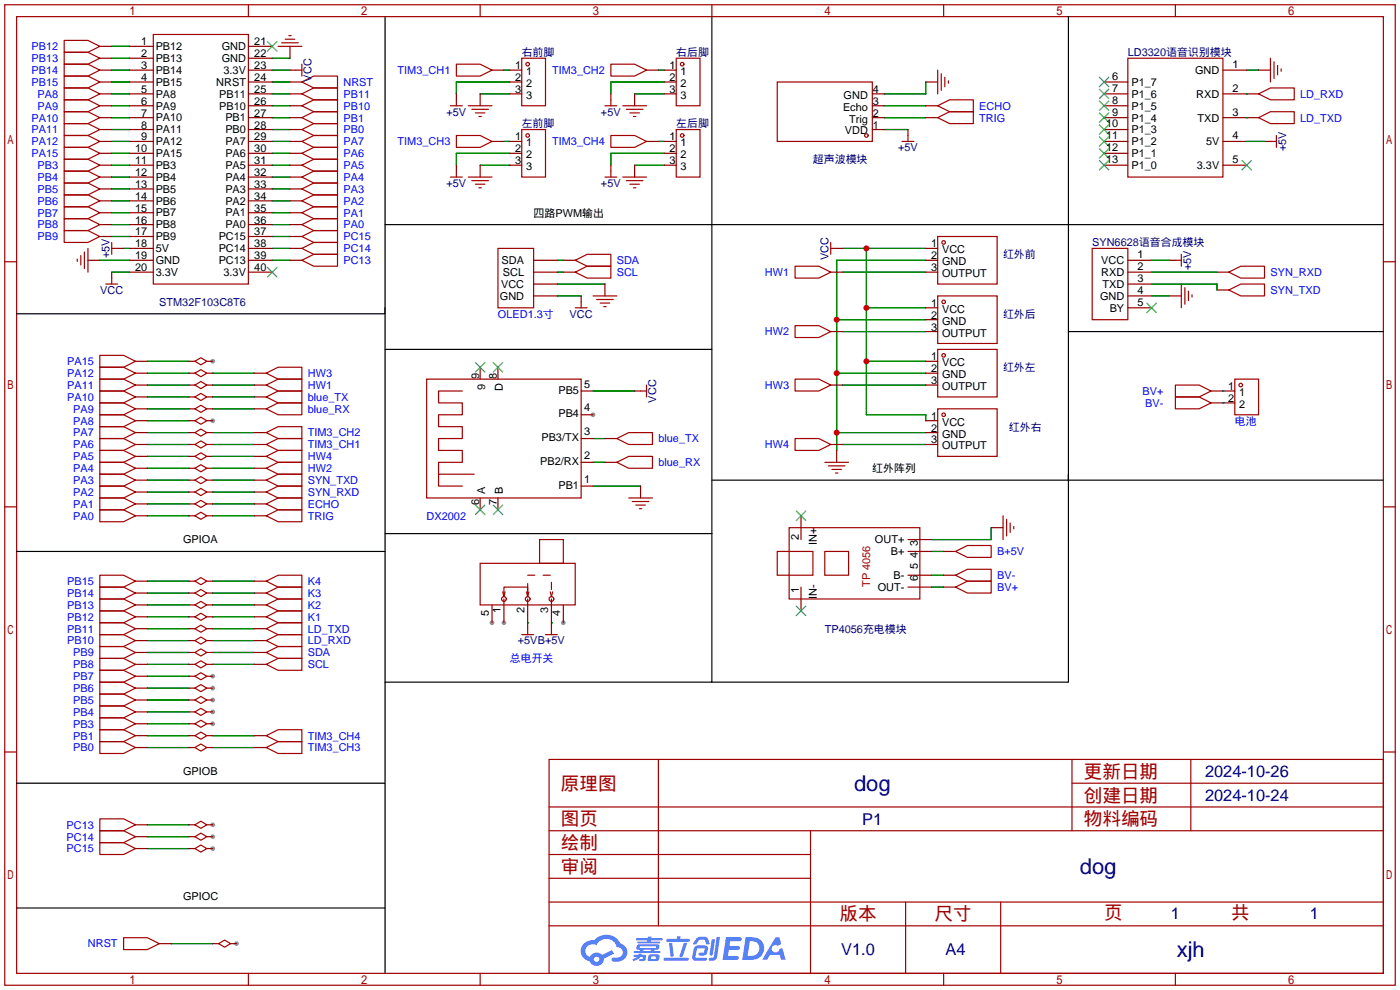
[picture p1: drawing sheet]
<svg xmlns="http://www.w3.org/2000/svg" width="299mm" height="212mm" viewBox="0 0 299 212" stroke-linecap="round" stroke-linejoin="round" font-family="sans-serif">
<g fill="#999">
<circle cx="45.5" cy="89.9" r=".51"/>
<circle cx="45.5" cy="77.2" r=".51"/>
<circle cx="45.5" cy="144.5" r=".51"/>
<circle cx="45.5" cy="147.1" r=".51"/>
<circle cx="45.5" cy="149.6" r=".51"/>
<circle cx="45.5" cy="152.1" r=".51"/>
<circle cx="45.5" cy="154.7" r=".51"/>
<circle cx="45.5" cy="176.3" r=".51"/>
<circle cx="45.5" cy="178.8" r=".51"/>
<circle cx="45.5" cy="181.4" r=".51"/>
<circle cx="50.5" cy="201.7" r=".51"/>
<circle cx="105.2" cy="133.1" r=".51"/>
<circle cx="120.4" cy="133.1" r=".51"/>
<circle cx="107.7" cy="133.1" r=".51"/>
<circle cx="126.7" cy="88.6" r=".51"/>
</g>
<g fill="none" stroke="#a10000" stroke-width=".25">
<path d="M1 1h297.2v209.6h-297.2zM3.6 3.6h292.1v204.4h-292.1zM53.1 1v2.6M102.6 1v2.6M152.1 1v2.6M201.7 1v2.6M251.2 1v2.6M1 55.9h2.6M295.7 55.9h2.5M1 108.3h2.6M295.7 108.3h2.5M1 160.7h2.6"/>
<path d="M117.3 162.3h178.4v45.7h-178.4zM117.3 177.5h178.4M117.3 172.5h178.4M140.7 162.3v35.6M173.2 177.5v30.5M229.1 162.3v15.2M229.1 167.4h66.6M254.5 162.3v15.2M295.7 160.7h2.5M117.3 182.6h55.9M117.3 197.9h178.4M117.3 192.8h178.4"/>
<path d="M117.3 187.7h55.9M193.5 192.8v15.2M213.9 192.8v15.2M53.1 208v2.6M102.6 208v2.6M152.1 208v2.6M201.7 208v2.6M251.2 208v2.6"/>
</g>
<g fill="#5487ff">
<path d="M155.2 200.3h2.6a.48 .48 0 0 1 .7 .4 .48 .48 0 0 1-.6 .4h-1.8l-.2 1.1h1.9a.43 .43 0 0 1 .4 .4 .43 .43 0 0 1-.5 .4h-1.9l-.2 1.3h1.7a.45 .45 0 0 1 .5 .2 .45 .45 0 0 1-.1 .6h-3.3z"/>
<path d="M165.7 200.3h.9l.4 1.5-.8 .3a.84 .84 0 0 0-1.2 .3 .84 .84 0 0 0 .4 1.1 .84 .84 0 0 0 1.1-.4l.1-.2 .6-.3 .7 2.5h-1l-.2-1h-2.1l-.6 1h-1.1z"/>
<path d="M152.1 200.8h.7l-.5 3.1a.36 .36 0 0 1-.3 .3 .36 .36 0 0 1-.4-.3z"/>
<path d="M153.2 200.2h.7l-.6 4.3a1.13 1.13 0 0 1-1.8 .6l.2-.4h.7l.2-.2z"/>
<path d="M148.9 200.6l.6-.4h1a.77 .77 0 0 1 .9 .5l.3 1-.2 .2h-.5l-.3-.9-.2-.2-1 .1-.7 1-.6-.1-.1-.2z"/>
<path d="M148.4 202.4l.6-.3h1.7a.81 .81 0 0 1 .7 .5 .81 .81 0 0 1-.2 .8 .81 .81 0 0 1-.9 .8h-.7a.32 .32 0 0 1-.3-.3 .32 .32 0 0 1 .4-.3h.7l.2-.9-1.6 .1-.4 1.8 2.2 .1a.32 .32 0 0 1 .3 .4 .32 .32 0 0 1-.4 .2h-2.2l-.5-.3-.1-.5z"/>
<path d="M141.9 204.7h5a.33 .33 0 0 1 .3 .3 .33 .33 0 0 1-.3 .3h-4.9l-.2-.1z"/>
<path d="M146.1 201.5h.8l-.7 2a.98 .98 0 0 1-.7 1.1l-.3-.3z"/>
<path d="M143 201.6h.7l.3 2.5a.34 .34 0 0 1-.3 .4 .34 .34 0 0 1-.4-.3z"/>
<path d="M142.5 200.7h2.1l.3-.6h.6l-.1 .6h1.7a.32 .32 0 0 1 .4 .3 .32 .32 0 0 1-.4 .3h-4.5l-.2-.2z"/>
<path d="M135.5 204.1h.9l.1-.3h.6v.3h.8a.82 .82 0 0 1-.5 1.3h-.8v-.4l.7-.1 .1-.3a.68 .68 0 0 0-1 .4l-1.1 .4-.1-.4 .9-.5h-.7z"/>
<path d="M136 200.5h2.4l.1-.3h.7v.3h2.2l.2 .3-.2 .2h-2.3v.2h1.8l.2 .3-.2 .1h-4.5l-.1-.4h2l.1-.2h-2.3l-.1-.2z"/>
<path d="M159.4 200.3l-.8 4.9h1.7a2.5 2.5 0 0 0 3-2.5 2.5 2.5 0 0 0-3.1-2.4zM160.3 201.1a1.61 1.61 0 0 1 2 1.5 1.61 1.61 0 0 1-1.8 1.7h-.7z"/>
<path d="M136.2 202a.55 .55 0 0 0-.2 .8 .55 .55 0 0 0 .7 .2l.1 .3h-1.3v.3l5.4 .1 .3-.2-.2-.2h-1.2l.2-.3a.7 .7 0 0 0 .8-.3 .7 .7 0 0 0 0-.8l-4.2-.1zM136.8 202.3l3.3-.1 .1 .1-.2 .3h-3.2zM137.5 203h1.7l-.2 .3h-1.4z"/>
<path d="M138.6 204.2a1.05 1.05 0 0 0 0 1.2 2.91 2.91 0 0 0 2.2-.2 .98 .98 0 0 0 0-1.2h-1.6zM139.2 204.5l.9-.1 .1 .4-.2 .2-.8-.1z"/>
<path d="M124.9 201.6a2.23 2.23 0 0 0-.7 2.3 2.23 2.23 0 0 0 1.8 1.6 1.58 1.58 0 0 0 1.8 .9 1.58 1.58 0 0 0 1.3-1.5l2.2-1.1-.5-.7-2.1 1a1.65 1.65 0 0 0-2.7 .4 1.45 1.45 0 0 1-.8-1.9 1.45 1.45 0 0 1 2-.7l.3 .1a2.3 2.3 0 0 1 2.3-1.3 2.3 2.3 0 0 1 2 1.7 1.12 1.12 0 0 1 1.3 1 1.12 1.12 0 0 1-1.1 1.2h-.7a.45 .45 0 0 0-.6 .4 .45 .45 0 0 0 .5 .5 2.21 2.21 0 0 0 2.2-.5 2.21 2.21 0 0 0 .5-2.3 2.13 2.13 0 0 0-1.3-1.1 3.3 3.3 0 0 0-5.6-.7l-1.1 .1zM127 205a.57 .57 0 0 1 1.1 0 .57 .57 0 0 1-1.1 0z"/>
</g>
<g fill="none" stroke="#008700" stroke-width=".25">
<path d="M23.9 9.9h3.8M23.9 12.4h3.8M23.9 15h3.8M23.9 17.5h3.8M58.2 12.4h3.8M58.2 15h3.8M58.2 17.5h3.8M107.7 15h1.3M109 17.5h-11.5v2.6M140.7 15h1.3M142 17.5h-11.4v2.6M197.9 17.5v2.6h-8.9"/>
<path d="M266.4 15h2.6M23.9 20.1h3.8M23.9 22.6h3.8M23.9 25.1h3.8M23.9 27.7h3.8M23.9 30.2h3.8M23.9 32.8h3.8M23.9 35.3h3.8M23.9 37.8h3.8M58.2 20.1h3.8M58.2 22.6h3.8M58.2 25.1h3.8"/>
<path d="M58.2 27.7h3.8M58.2 30.2h3.8M58.2 32.8h3.8M58.2 35.3h3.8M58.2 37.8h3.8M102.6 20.1h6.4M102.6 35.3h6.4M107.7 30.2h1.3M109 32.8h-11.5v2.5M135.6 20.1h6.4M135.6 35.3h6.4M140.7 30.2h1.3"/>
<path d="M142 32.8h-11.4v2.5M189 22.6h8.9M189 25.1h8.9M189 27.7h5.1M266.4 25.1h.1M266.4 20.1h.1M266.4 30.2h3.9M21.3 55.6h6.4M23.9 48h3.8M23.9 45.5h3.8M23.9 42.9h3.8M23.9 40.4h3.8"/>
<path d="M23.9 50.5h3.8M23.9 58.2h3.8M26.4 53.1h1.3M58.2 48h3.8M58.2 45.5h3.8M58.2 42.9h3.8M58.2 40.4h3.8M58.2 50.5h3.8M58.2 55.6h3.8M58.2 53.1h3.8M119.1 55.6h1.3M119.1 58.2h1.3"/>
<path d="M180.1 58.2h17.8M180.1 53.1h17.8M185.2 53.1v35.5h12.7v1.3M197.9 55.6h-19.1v40.7M246.1 55.6h3.8M246.1 58.2h14M31.5 79.8h8.9M31.5 77.2h8.9M45.5 79.8h8.9M119.1 63.2h5.1M119.1 60.7h10.2M178.8 79.8h19.1"/>
<path d="M178.8 68.3h19.1M180.1 70.9h17.8M185.2 77.2h12.7M185.2 65.8h12.7M246.1 63.2h3.8M246.1 60.7h14v1.3M31.5 97.5h8.9M31.5 95h8.9M31.5 92.5h8.9M31.5 89.9h8.9M31.5 87.4h8.9M31.5 84.8h8.9"/>
<path d="M31.5 82.3h8.9M45.5 97.5h8.9M45.5 95h8.9M45.5 92.5h8.9M45.5 87.4h8.9M45.5 84.8h8.9M45.5 82.3h8.9M126.7 98.8h2.6M126.7 93.7h2.6M126.7 83.6h8.9M178.8 92.5h19.1M180.1 95h17.8"/>
<path d="M180.1 82.3h17.8M261.4 83.6h.1M261.4 86.1h.1M31.5 110.2h8.9M31.5 107.7h8.9M31.5 105.2h8.9M31.5 102.6h8.9M31.5 100.1h8.9M45.5 110.2h8.9M45.5 107.7h8.9M45.5 105.2h8.9M45.5 102.6h8.9"/>
<path d="M45.5 100.1h8.9M126.7 103.9h10.2M199.1 117.9h2.6M211.8 112.8v2.5h-12.7M31.5 124.2h8.9M31.5 126.7h8.9M31.5 129.3h8.9M31.5 131.8h8.9M31.5 134.4h8.9M31.5 136.9h8.9M31.5 139.4h8.9M45.5 124.2h8.9"/>
<path d="M45.5 126.7h8.9M45.5 129.3h8.9M45.5 131.8h8.9M45.5 134.4h8.9M45.5 136.9h8.9M45.5 139.4h8.9M112.8 133.1h.1M117.9 133.1h.1M199.1 122.9h2.6M199.1 125.5h2.6M31.5 142h8.9M31.5 144.5h8.9"/>
<path d="M31.5 147.1h8.9M31.5 149.6h8.9M31.5 152.1h8.9M31.5 154.7h8.9M31.5 157.2h8.9M31.5 159.8h8.9M45.5 142h8.9M45.5 157.2h8.9M45.5 159.8h8.9M31.5 176.3h8.9M31.5 178.8h8.9M31.5 181.4h8.9"/>
<path d="M36.6 201.7h8.9"/>
</g>
<g fill="none" stroke="#000" stroke-width=".25">
<path d="M82.3 3.6v63.5h-78.7M152.1 3.6v44.4h-69.8M228.3 3.6v44.4h-76.2v26.7h-69.8M295.7 48h-67.4v54.6h-76.2M82.3 65.8v142.2M152.1 74.7v39.3h-69.8M228.3 70.9h67.4M3.6 117.9h78.7M152.1 114v31.8h-69.8M228.3 101.3v44.5h-76.2M228.3 102.6h67.4M3.6 167.4h78.7"/>
<path d="M3.6 194.1h78.7"/>
</g>
<g fill="none" stroke="#a10000" stroke-width=".25">
<path d="M13.7 8.6h5.1l2.5 1.3-2.5 1.3h-5.1zM13.7 11.2h5.1l2.5 1.2-2.5 1.3h-5.1zM13.7 13.7h5.1l2.5 1.3-2.5 1.3h-5.1zM13.7 16.3h5.1l2.5 1.2-2.5 1.3h-5.1zM13.7 18.8h5.1l2.5 1.3-2.5 1.2h-5.1zM32.8 7.4h20.3v53.3h-20.3zM59.4 9.9h5.1M60.2 9.1h3.6M61 8.4h2M61.7 7.6h.5M63.2 15h1.3M64.5 17.5l2.6-1.2h5v2.5h-5z"/>
<path d="M64.5 13.7v2.6M97.5 13.7h5.1l2.6 1.3-2.6 1.3h-5.1zM111.5 12.4h5.1v10.2h-5.1zM130.6 13.7h5l2.6 1.3-2.6 1.3h-5zM144.5 12.4h5.1v10.2h-5.1zM166.1 17.5h20.3v12.7h-20.3zM200.4 15v5.1M201.2 15.7v3.6M201.9 16.5v2M202.7 17.3v.5M241 12.4h20.4v25.4h-20.4zM271.5 12.4v5.1"/>
<path d="M272.3 13.2v3.6M273 14v2M273.8 14.7v.5M13.7 21.3h5.1l2.5 1.3-2.5 1.3h-5.1zM13.7 23.9h5.1l2.5 1.2-2.5 1.3h-5.1zM13.7 26.4h5.1l2.5 1.3-2.5 1.3h-5.1zM13.7 29h5.1l2.5 1.2-2.5 1.3h-5.1zM13.7 31.5h5.1l2.5 1.3-2.5 1.2h-5.1zM13.7 34h5.1l2.5 1.3-2.5 1.3h-5.1zM13.7 36.6h5.1l2.5 1.2-2.5 1.3h-5.1zM13.7 39.1h5.1l2.5 1.3-2.5 1.3h-5.1zM64.5 37.8l2.6-1.2h5v2.5h-5z"/>
<path d="M64.5 35.3l2.6-1.3h5v2.6h-5zM64.5 32.8l2.6-1.3h5v2.5h-5zM64.5 30.2l2.6-1.2h5v2.5h-5zM64.5 27.7l2.6-1.3h5v2.6h-5zM64.5 25.1l2.6-1.2h5v2.5h-5zM64.5 22.6l2.6-1.3h5v2.6h-5zM64.5 20.1l2.6-1.3h5v2.5h-5zM96.3 37.8h2.5M96.3 22.6h2.5M97.5 29h5.1l2.6 1.2-2.6 1.3h-5.1zM97.5 21.3v1.3M97.5 36.6v1.2"/>
<path d="M100.1 37.8h5.1M100.1 22.6h5.1M100.8 23.4h3.6M100.8 38.6h3.6M101.6 24.1h2M101.6 39.4h2M102.4 24.9h.5M111.5 27.7h5.1v10.1h-5.1zM129.3 37.8h2.5M129.3 22.6h2.5M130.6 29h5l2.6 1.2-2.6 1.3h-5zM130.6 21.3v1.3"/>
<path d="M130.6 36.6v1.2M133.1 37.8h5.1M133.1 22.6h5.1M133.9 23.4h3.5M133.9 38.6h3.5M134.6 24.1h2.1M134.6 39.4h2.1M135.4 24.9h.5M144.5 27.7h5.1v10.1h-5.1zM192.8 30.2h2.5M194.1 29v1.2M200.4 25.1l2.5-1.2h5.1v2.5h-5.1z"/>
<path d="M200.4 22.6l2.5-1.3h5.1v2.6h-5.1zM269 20.1l2.5-1.3h5.1v2.5h-5.1zM269 25.1l2.5-1.2h5.1v2.5h-5.1zM271.5 30.2h1.3M272.8 29v2.5M13.7 41.7h5.1l2.5 1.2-2.5 1.3h-5.1zM13.7 44.2h5.1l2.5 1.3-2.5 1.2h-5.1zM13.7 46.7h5.1l2.5 1.3-2.5 1.3h-5.1zM13.7 49.3h5.1l2.5 1.2-2.5 1.3h-5.1zM16.5 55.4v.5M17.3 54.6v2M18 53.8v3.6"/>
<path d="M18.8 53.1v5.1M23.9 51.8v2.6M23.9 59.4v1.3M23.9 53.1h1.2M64.5 48l2.6-1.3h5v2.6h-5zM64.5 45.5l2.6-1.3h5v2.5h-5zM64.5 42.9l2.6-1.2h5v2.5h-5zM64.5 40.4l2.6-1.3h5v2.6h-5zM64.5 50.5l2.6-1.2h5v2.5h-5zM64.5 53.1l2.6-1.3h5v2.6h-5zM64.5 55.6l2.6-1.2h5v2.5h-5zM102.4 40.1h.5"/>
<path d="M106.4 53.1h7.6v12.7h-7.6zM122.9 55.6l2.6-1.2h5.1v2.5h-5.1zM122.9 58.2l2.6-1.3h5.1v2.5h-5.1zM135.4 40.1h.5M169.9 56.9h5.1l2.5 1.3-2.5 1.2h-5.1zM177.5 53.1h1.3M177.5 51.8v2.6M200.4 50.5h12.7v10.2h-12.7zM233.4 53.1h7.6v15.2h-7.6zM251.2 55.6h1.3M252.5 54.4v2.5M262.6 58.2l2.6-1.3h5.1v2.5h-5.1z"/>
<path d="M21.3 78.5h5.1l2.6 1.3-2.6 1.2h-5.1zM21.3 75.9h5.1l2.6 1.3-2.6 1.3h-5.1zM22.6 60.7h2.5M41.7 79.8l1.2-.8 1.3 .8-1.3 .7zM41.7 77.2l1.2-.7 1.3 .7-1.3 .8zM56.9 79.8l2.5-1.3h5.1v2.5h-5.1zM122.9 65.8h2.6M124.2 64.5v1.3M126.7 63.2h5.1M127.5 64h3.6M128.3 64.8h2M129 65.5h.5"/>
<path d="M169.9 69.6h5.1l2.5 1.3-2.5 1.2h-5.1zM200.4 63.2h12.7v10.2h-12.7zM200.4 74.7h12.7v10.1h-12.7zM252.5 60.7v5.1M253.2 61.5v3.5M254 62.2v2.1M254.8 63v.5M262.6 62l2.6-1.3h5.1v2.5h-5.1zM21.3 88.6h5.1l2.6 1.3-2.6 1.3h-5.1zM21.3 86.1h5.1l2.6 1.3-2.6 1.2h-5.1zM21.3 83.6h5.1l2.6 1.2-2.6 1.3h-5.1zM21.3 81h5.1l2.6 1.3-2.6 1.3h-5.1z"/>
<path d="M21.3 98.8h5.1l2.6 1.3-2.6 1.2h-5.1zM21.3 96.3h5.1l2.6 1.2-2.6 1.3h-5.1zM21.3 93.7h5.1l2.6 1.3-2.6 1.3h-5.1zM21.3 91.2h5.1l2.6 1.3-2.6 1.2h-5.1zM41.7 97.5l1.2-.7 1.3 .7-1.3 .8zM41.7 89.9l1.2-.7 1.3 .7-1.3 .8zM41.7 87.4l1.2-.8 1.3 .8-1.3 .7zM41.7 84.8l1.2-.7 1.3 .7-1.3 .8zM41.7 82.3l1.2-.8 1.3 .8-1.3 .8zM41.7 92.5l1.2-.8 1.3 .8-1.3 .7zM41.7 95l1.2-.8 1.3 .8-1.3 .8zM56.9 87.4l2.5-1.3h5.1v2.5h-5.1z"/>
<path d="M56.9 84.8l2.5-1.2h5.1v2.5h-5.1zM56.9 82.3l2.5-1.3h5.1v2.6h-5.1zM56.9 97.5l2.5-1.2h5.1v2.5h-5.1zM56.9 95l2.5-1.3h5.1v2.6h-5.1zM56.9 92.5l2.5-1.3h5.1v2.5h-5.1zM91.2 81h33v25.4h-33zM98.8 83.6h-5.1v2.5h5.1v2.5h-5.1v2.6h5.1v2.5h-5.1v2.6h5.1v2.5h-5.1v2.5M131.8 98.8l2.6-1.3h5v2.6h-5zM131.8 93.7l2.6-1.2h5v2.5h-5zM136.9 83.6h1.3M138.2 82.3v2.5M169.9 93.7h5.1l2.5 1.3-2.5 1.3h-5.1z"/>
<path d="M169.9 81h5.1l2.5 1.3-2.5 1.3h-5.1zM176.3 98.8h5.1M177 99.6h3.6M200.4 87.4h12.7v10.1h-12.7zM251.2 82.3h5.1l2.5 1.3-2.5 1.2h-5.1zM251.2 84.8h5.1l2.5 1.3-2.5 1.3h-5.1zM263.9 81h5.1v7.6h-5.1zM21.3 109h5.1l2.6 1.2-2.6 1.3h-5.1zM21.3 106.4h5.1l2.6 1.3-2.6 1.3h-5.1zM21.3 103.9h5.1l2.6 1.3-2.6 1.2h-5.1zM21.3 101.3h5.1l2.6 1.3-2.6 1.3h-5.1zM41.7 100.1l1.2-.8 1.3 .8-1.3 .7z"/>
<path d="M41.7 110.2l1.2-.7 1.3 .7-1.3 .8zM41.7 107.7l1.2-.8 1.3 .8-1.3 .8zM41.7 102.6l1.2-.7 1.3 .7-1.3 .8zM41.7 105.2l1.2-.8 1.3 .8-1.3 .7zM56.9 100.1l2.5-1.3h5.1v2.5h-5.1zM56.9 110.2l2.5-1.2h5.1v2.5h-5.1zM56.9 107.7l2.5-1.3h5.1v2.6h-5.1zM56.9 105.2l2.5-1.3h5.1v2.5h-5.1zM56.9 102.6l2.5-1.3h5.1v2.6h-5.1zM101.3 101.3h-7.6v2.6h5.1M115.3 115.3h5.1v5.1h-5.1zM134.4 106.4h5"/>
<path d="M135.1 107.2h3.6M135.9 107.9h2M136.7 108.7h.5M166.1 117.9h7.6v5h-7.6zM168.7 112.8h27.9v15.2h-27.9zM176.3 117.9h5.1v5h-5.1zM177.8 100.3h2M178.6 101.1h.5M204.2 117.9l2.6-1.3h5v2.5h-5zM214.4 110.2v5.1M215.1 111v3.6M215.9 111.8v2"/>
<path d="M216.7 112.5v.5M21.3 130.6h5.1l2.6 1.2-2.6 1.3h-5.1zM21.3 128h5.1l2.6 1.3-2.6 1.3h-5.1zM21.3 125.5h5.1l2.6 1.2-2.6 1.3h-5.1zM21.3 122.9h5.1l2.6 1.3-2.6 1.3h-5.1zM21.3 138.2h5.1l2.6 1.2-2.6 1.3h-5.1zM21.3 135.6h5.1l2.6 1.3-2.6 1.3h-5.1zM21.3 133.1h5.1l2.6 1.3-2.6 1.2h-5.1zM41.7 124.2l1.2-.8 1.3 .8-1.3 .8zM41.7 126.7l1.2-.7 1.3 .7-1.3 .8zM41.7 129.3l1.2-.8 1.3 .8-1.3 .7zM41.7 131.8l1.2-.7 1.3 .7-1.3 .8z"/>
<path d="M41.7 134.4l1.2-.8 1.3 .8-1.3 .7zM41.7 136.9l1.2-.8 1.3 .8-1.3 .8zM41.7 139.4l1.2-.7 1.3 .7-1.3 .8zM56.9 124.2l2.5-1.3h5.1v2.6h-5.1zM56.9 129.3l2.5-1.3h5.1v2.6h-5.1zM56.9 131.8l2.5-1.2h5.1v2.5h-5.1zM56.9 126.7l2.5-1.2h5.1v2.5h-5.1zM56.9 139.4l2.5-1.2h5.1v2.5h-5.1zM56.9 136.9l2.5-1.3h5.1v2.6h-5.1zM56.9 134.4l2.5-1.3h5.1v2.5h-5.1zM102.6 120.4h20.3v8.9h-20.3zM107.4 126.5l.3 1"/>
<path d="M107.7 127.5v-2h5.1v2M107.9 126.5l-.2 1M111.5 135.6h2.5M112.5 126.5l.3 1M112.8 134.4v1.2M113 126.5l-.2 1M116.6 135.6h2.5M117.6 126.5l.3 1M117.9 134.4v1.2M204.2 122.9l2.6-1.2h5v2.5h-5zM204.2 125.5l2.6-1.3h5v2.5h-5zM21.3 153.4h5.1l2.6 1.3-2.6 1.3h-5.1z"/>
<path d="M21.3 150.9h5.1l2.6 1.2-2.6 1.3h-5.1zM21.3 148.3h5.1l2.6 1.3-2.6 1.3h-5.1zM21.3 145.8h5.1l2.6 1.3-2.6 1.2h-5.1zM21.3 143.3h5.1l2.6 1.2-2.6 1.3h-5.1zM21.3 140.7h5.1l2.6 1.3-2.6 1.3h-5.1zM21.3 158.5h5.1l2.6 1.3-2.6 1.2h-5.1zM21.3 156h5.1l2.6 1.2-2.6 1.3h-5.1zM41.7 142l1.2-.8 1.3 .8-1.3 .7zM41.7 144.5l1.2-.7 1.3 .7-1.3 .8zM41.7 147.1l1.2-.8 1.3 .8-1.3 .7zM41.7 149.6l1.2-.8 1.3 .8-1.3 .8zM41.7 152.1l1.2-.7 1.3 .7-1.3 .8z"/>
<path d="M41.7 154.7l1.2-.8 1.3 .8-1.3 .7zM41.7 157.2l1.2-.7 1.3 .7-1.3 .8zM41.7 159.8l1.2-.8 1.3 .8-1.3 .7zM56.9 142l2.5-1.3h5.1v2.6h-5.1zM56.9 159.8l2.5-1.3h5.1v2.5h-5.1zM56.9 157.2l2.5-1.2h5.1v2.5h-5.1zM21.3 177.5h5.1l2.6 1.3-2.6 1.3h-5.1zM21.3 175h5.1l2.6 1.3-2.6 1.2h-5.1zM41.7 176.3l1.2-.8 1.3 .8-1.3 .7zM41.7 178.8l1.2-.7 1.3 .7-1.3 .8zM21.3 180.1h5.1l2.6 1.3-2.6 1.2h-5.1zM41.7 181.4l1.2-.8 1.3 .8-1.3 .7z"/>
<path d="M26.4 200.4h5.1l2.5 1.3-2.5 1.2h-5.1zM46.7 201.7l1.3-.8 1.3 .8-1.3 .7z"/>
<circle cx="112.8" cy="13.7" r=".38"/>
<circle cx="145.8" cy="13.7" r=".38"/>
<circle cx="112.8" cy="29" r=".38"/>
<circle cx="145.8" cy="29" r=".38"/>
<circle cx="185.2" cy="29" r=".38"/>
<circle cx="201.7" cy="51.8" r=".38"/>
<circle cx="201.7" cy="64.5" r=".38"/>
<circle cx="201.7" cy="75.9" r=".38"/>
<circle cx="201.7" cy="88.6" r=".38"/>
<circle cx="265.2" cy="82.3" r=".38"/>
<circle cx="107.7" cy="128" r=".51"/>
<circle cx="112.8" cy="128" r=".51"/>
<circle cx="117.9" cy="128" r=".51"/>
</g>
<g fill="none" stroke="#870000" stroke-width=".25">
<path d="M21.3 9.9h2.6M21.3 12.4h2.6M21.3 15h2.6M21.3 17.5h2.6M27.7 9.9h5.1M27.7 12.4h5.1M27.7 15h5.1M27.7 17.5h5.1M53.1 9.9h5.1M53.1 12.4h5.1M53.1 15h5.1M53.1 17.5h5.1"/>
<path d="M62 15h1.2M62 17.5h2.5M62 9.9v2.5M105.2 15h2.5M109 15h2.5M109 17.5h2.5M138.2 15h2.5M142 15h2.5M142 17.5h2.5M197.9 17.5h2.5M236 17.5h5M261.4 15h5"/>
<path d="M269 15h2.5M21.3 20.1h2.6M21.3 22.6h2.6M21.3 25.1h2.6M21.3 27.7h2.6M21.3 30.2h2.6M21.3 32.8h2.6M21.3 35.3h2.6M21.3 37.8h2.6M27.7 20.1h5.1M27.7 22.6h5.1M27.7 25.1h5.1"/>
<path d="M27.7 27.7h5.1M27.7 30.2h5.1M27.7 32.8h5.1M27.7 35.3h5.1M27.7 37.8h5.1M53.1 20.1h5.1M53.1 22.6h5.1M53.1 25.1h5.1M53.1 27.7h5.1M53.1 30.2h5.1M53.1 32.8h5.1M53.1 35.3h5.1"/>
<path d="M53.1 37.8h5.1M62 20.1h2.5M62 22.6h2.5M62 25.1h2.5M62 27.7h2.5M62 30.2h2.5M62 32.8h2.5M62 35.3h2.5M62 37.8h2.5M97.5 20.1v1.2M97.5 35.3v1.3M102.6 20.1v2.5"/>
<path d="M102.6 35.3v2.5M105.2 30.2h2.5M109 20.1h2.5M109 30.2h2.5M109 32.8h2.5M109 35.3h2.5M130.6 20.1v1.2M130.6 35.3v1.3M135.6 20.1v2.5M135.6 35.3v2.5M138.2 30.2h2.5M142 20.1h2.5"/>
<path d="M142 30.2h2.5M142 32.8h2.5M142 35.3h2.5M186.4 20.1h2.6M186.4 22.6h2.6M186.4 25.1h2.6M186.4 27.7h2.6M194.1 27.7v1.3M197.9 22.6h2.5M197.9 25.1h2.5M236 20.1h5M236 22.6h5"/>
<path d="M236 25.1h5M236 27.7h5M236 30.2h5M236 32.8h5M236 35.3h5M261.4 20.1h7.6M261.4 25.1h7.6M261.4 30.2h5M261.4 35.3h5M270.3 30.2h1.2M18.8 55.6h2.5M21.3 40.4h2.6"/>
<path d="M21.3 42.9h2.6M21.3 45.5h2.6M21.3 48h2.6M21.3 50.5h2.6M23.9 58.2v1.2M25.1 53.1h1.3M27.7 40.4h5.1M27.7 42.9h5.1M27.7 45.5h5.1M27.7 48h5.1M27.7 50.5h5.1M27.7 53.1h5.1"/>
<path d="M27.7 55.6h5.1M27.7 58.2h5.1M53.1 40.4h5.1M53.1 42.9h5.1M53.1 45.5h5.1M53.1 48h5.1M53.1 50.5h5.1M53.1 53.1h5.1M53.1 55.6h5.1M53.1 58.2h5.1M62 40.4h2.5M62 42.9h2.5"/>
<path d="M62 45.5h2.5M62 48h2.5M62 50.5h2.5M62 53.1h2.5M62 55.6h2.5M114 55.6h5.1M114 58.2h5.1M120.4 55.6h2.5M120.4 58.2h2.5M177.5 58.2h2.6M178.8 53.1h1.3M197.9 53.1h2.5"/>
<path d="M197.9 55.6h2.5M197.9 58.2h2.5M241 55.6h5.1M241 58.2h5.1M249.9 55.6h1.3M260.1 58.2h2.5M29 79.8h2.5M29 77.2h2.5M40.4 79.8h1.3M40.4 77.2h1.3M44.2 79.8h1.3M44.2 77.2h1.3"/>
<path d="M54.4 79.8h2.5M102.6 78.5v2.5M106.4 78.5v2.5M114 63.2h5.1M114 60.7h5.1M124.2 63.2v1.3M129.3 60.7v2.5M177.5 70.9h2.6M197.9 79.8h2.5M197.9 77.2h2.5M197.9 65.8h2.5M197.9 68.3h2.5"/>
<path d="M197.9 70.9h2.5M241 63.2h5.1M241 60.7h5.1M241 65.8h5.1M249.9 63.2h2.6M260.1 62h2.5M29 89.9h2.5M29 87.4h2.5M29 84.8h2.5M29 82.3h2.5M29 97.5h2.5M29 95h2.5"/>
<path d="M29 92.5h2.5M40.4 89.9h1.3M40.4 87.4h1.3M40.4 84.8h1.3M40.4 82.3h1.3M40.4 97.5h1.3M40.4 95h1.3M40.4 92.5h1.3M44.2 89.9h1.3M44.2 87.4h1.3M44.2 84.8h1.3M44.2 82.3h1.3"/>
<path d="M44.2 97.5h1.3M44.2 95h1.3M44.2 92.5h1.3M54.4 87.4h2.5M54.4 84.8h2.5M54.4 82.3h2.5M54.4 97.5h2.5M54.4 95h2.5M54.4 92.5h2.5M124.2 83.6h2.5M124.2 88.6h2.5M124.2 93.7h2.5"/>
<path d="M124.2 98.8h2.5M129.3 93.7h2.5M129.3 98.8h2.5M135.6 83.6h1.3M177.5 82.3h2.6M177.5 95h2.6M178.8 96.3v2.5M197.9 89.9h2.5M197.9 82.3h2.5M197.9 95h2.5M197.9 92.5h2.5M258.8 83.6h5.1"/>
<path d="M258.8 86.1h5.1M29 110.2h2.5M29 107.7h2.5M29 105.2h2.5M29 102.6h2.5M29 100.1h2.5M40.4 110.2h1.3M40.4 107.7h1.3M40.4 105.2h1.3M40.4 102.6h1.3M40.4 100.1h1.3M44.2 110.2h1.3"/>
<path d="M44.2 107.7h1.3M44.2 105.2h1.3M44.2 102.6h1.3M44.2 100.1h1.3M54.4 110.2h2.5M54.4 107.7h2.5M54.4 105.2h2.5M54.4 102.6h2.5M54.4 100.1h2.5M102.6 106.4v2.6M106.4 106.4v2.6M124.2 103.9h2.5"/>
<path d="M136.9 103.9v2.5M171.2 110.2v5.1M194.1 115.3h5M194.1 117.9h5M201.7 117.9h2.5M211.8 112.8h2.6M29 131.8h2.5M29 129.3h2.5M29 126.7h2.5M29 124.2h2.5M29 139.4h2.5M29 136.9h2.5"/>
<path d="M29 134.4h2.5M40.4 131.8h1.3M40.4 129.3h1.3M40.4 126.7h1.3M40.4 124.2h1.3M40.4 139.4h1.3M40.4 136.9h1.3M40.4 134.4h1.3M44.2 131.8h1.3M44.2 129.3h1.3M44.2 126.7h1.3M44.2 124.2h1.3"/>
<path d="M44.2 139.4h1.3M44.2 136.9h1.3M44.2 134.4h1.3M54.4 131.8h2.5M54.4 129.3h2.5M54.4 126.7h2.5M54.4 124.2h2.5M54.4 139.4h2.5M54.4 136.9h2.5M54.4 134.4h2.5M105.2 129.3v3.8M107.7 128v5.1"/>
<path d="M112.8 128v6.4M117.9 128v6.4M120.4 129.3v3.8M171.2 125.5v5.1M194.1 122.9h5M194.1 125.5h5M201.7 122.9h2.5M201.7 125.5h2.5M29 154.7h2.5M29 152.1h2.5M29 149.6h2.5M29 147.1h2.5"/>
<path d="M29 144.5h2.5M29 142h2.5M29 159.8h2.5M29 157.2h2.5M40.4 154.7h1.3M40.4 152.1h1.3M40.4 149.6h1.3M40.4 147.1h1.3M40.4 144.5h1.3M40.4 142h1.3M40.4 159.8h1.3M40.4 157.2h1.3"/>
<path d="M44.2 154.7h1.3M44.2 152.1h1.3M44.2 149.6h1.3M44.2 147.1h1.3M44.2 144.5h1.3M44.2 142h1.3M44.2 159.8h1.3M44.2 157.2h1.3M54.4 142h2.5M54.4 159.8h2.5M54.4 157.2h2.5M29 178.8h2.5"/>
<path d="M29 176.3h2.5M40.4 178.8h1.3M40.4 176.3h1.3M44.2 178.8h1.3M44.2 176.3h1.3M29 181.4h2.5M40.4 181.4h1.3M44.2 181.4h1.3M34 201.7h2.6M45.5 201.7h1.2M49.3 201.7h1.2"/>
</g>
<g fill="none" stroke="#3c3" stroke-width=".25">
<path d="M57.1 8.9l2.1 2M59.2 8.9l-2.1 2M234.9 16.5l2.1 2M234.9 19.1l2.1 2M237 16.5l-2.1 2M237 19.1l-2.1 2M234.9 21.6l2.1 2M234.9 24.1l2.1 2.1M234.9 26.7l2.1 2M234.9 29.2l2.1 2M234.9 31.8l2.1 2M234.9 34.3l2.1 2"/>
<path d="M237 21.6l-2.1 2M237 24.1l-2.1 2.1M237 26.7l-2.1 2M237 29.2l-2.1 2M237 31.8l-2.1 2M237 34.3l-2.1 2M265.4 34.3l2.1 2M267.5 34.3l-2.1 2M57.1 57.2l2.1 2M59.2 57.2l-2.1 2M101.6 77.5l2 2M103.6 77.5l-2 2"/>
<path d="M105.4 77.5l2 2M107.4 77.5l-2 2M245.1 64.8l2 2M247.1 64.8l-2 2M101.6 107.9l2 2.1M103.6 107.9l-2 2.1M105.4 107.9l2 2.1M107.4 107.9l-2 2.1M170.2 109.2l2 2.1M172.2 109.2l-2 2.1M170.2 129.5l2 2.1M172.2 129.5l-2 2.1"/>
</g>
<path d="M112.8 126.2v-3.3h5.1v4.6l.2-1" fill="none" stroke="#a10000" stroke-width=".25" stroke-dasharray="1.5 1.8"/>
<g fill="#c00">
<circle cx="185.2" cy="53.1" r=".63"/>
<circle cx="185.2" cy="77.2" r=".63"/>
<circle cx="185.2" cy="65.8" r=".63"/>
<circle cx="178.8" cy="92.5" r=".63"/>
<circle cx="178.8" cy="79.8" r=".63"/>
<circle cx="178.8" cy="68.3" r=".63"/>
</g>
<g font-size="4.7" fill="#000080">
<text x="182.5" y="169">dog</text>
<text x="230.8" y="186.8">dog</text>
<text x="251.5" y="204.6">xjh</text>
</g>
<g font-size="4" fill="#a00000">
<text x="231.6" y="166.2">更新日期</text>
<text x="119.9" y="168.8">原理图</text>
<text x="231.6" y="171.3">创建日期</text>
<text x="119.9" y="176.4">图页</text>
<text x="231.6" y="176.4">物料编码</text>
<text x="119.9" y="181.5">绘制</text>
<text x="119.9" y="186.6">审阅</text>
<text x="179.4" y="196.7">版本</text>
<text x="199.7" y="196.7">尺寸</text>
<text x="236" y="196.5">页</text>
<text x="263.1" y="196.5">共</text>
</g>
<g font-size="3.5" fill="#000080">
<text x="257.6" y="166.1">2024-10-26</text>
<text x="257.6" y="171.2">2024-10-24</text>
<text x="184.3" y="176.2">P1</text>
<text x="250.2" y="196.3">1</text>
<text x="280" y="196.3">1</text>
<text x="179.8" y="204.2">V1.0</text>
<text x="202.1" y="204.2">A4</text>
</g>
<g font-size="2.3" fill="#00f">
<text x="6.7" y="10.7">PB12</text>
<text x="6.7" y="13.3">PB13</text>
<text x="6.7" y="15.8">PB14</text>
<text x="85" y="15.8">TIM3_CH1</text>
<text x="118" y="15.8">TIM3_CH2</text>
<text x="6.7" y="18.3">PB15</text>
<text x="8" y="20.9">PA8</text>
<text x="8" y="23.4">PA9</text>
<text x="73.4" y="23.4">PB10</text>
<text x="73.4" y="20.9">PB11</text>
<text x="73.4" y="18.3">NRST</text>
<text x="209.3" y="23.4">ECHO</text>
<text x="277.9" y="20.9">LD_RXD</text>
<text x="6.7" y="26">PA10</text>
<text x="6.7" y="28.5">PA11</text>
<text x="73.4" y="28.5">PB0</text>
<text x="73.4" y="26">PB1</text>
<text x="209.3" y="26">TRIG</text>
<text x="277.9" y="26">LD_TXD</text>
<text x="6.7" y="31">PA12</text>
<text x="6.7" y="33.6">PA15</text>
<text x="73.4" y="33.6">PA6</text>
<text x="73.4" y="31">PA7</text>
<text x="85" y="31">TIM3_CH3</text>
<text x="118" y="31">TIM3_CH4</text>
<text x="8" y="36.1">PB3</text>
<text x="8" y="38.7">PB4</text>
<text x="8" y="41.2">PB5</text>
<text x="73.4" y="41.2">PA3</text>
<text x="73.4" y="38.7">PA4</text>
<text x="73.4" y="36.1">PA5</text>
<text x="8" y="43.7">PB6</text>
<text x="8" y="46.3">PB7</text>
<text x="73.4" y="46.3">PA1</text>
<text x="73.4" y="43.7">PA2</text>
<text x="8" y="48.8">PB8</text>
<text x="8" y="51.4">PB9</text>
<text x="73.4" y="48.8">PA0</text>
<text x="73.4" y="51.4">PC15</text>
<text x="73.4" y="53.9">PC14</text>
<text x="73.4" y="56.4">PC13</text>
<text x="131.8" y="56.4">SDA</text>
<text x="131.8" y="59">SCL</text>
<text x="163.5" y="59">HW1</text>
<text x="271.5" y="59">SYN_RXD</text>
<text x="271.5" y="62.8">SYN_TXD</text>
<text x="106.4" y="67.9">OLED1.3寸</text>
<text x="163.5" y="71.7">HW2</text>
<text x="14.4" y="83.1">PA11</text>
<text x="14.4" y="80.6">PA12</text>
<text x="14.4" y="78">PA15</text>
<text x="65.8" y="83.1">HW1</text>
<text x="65.8" y="80.6">HW3</text>
<text x="163.5" y="83.1">HW3</text>
<text x="14.4" y="85.7">PA10</text>
<text x="15.7" y="88.2">PA9</text>
<text x="65.8" y="88.2">blue_RX</text>
<text x="65.8" y="85.7">blue_TX</text>
<text x="244.2" y="84.4">BV+</text>
<text x="244.8" y="86.9">BV-</text>
<text x="15.7" y="90.7">PA8</text>
<text x="15.7" y="95.8">PA6</text>
<text x="15.7" y="93.3">PA7</text>
<text x="65.8" y="95.8">TIM3_CH1</text>
<text x="65.8" y="93.3">TIM3_CH2</text>
<text x="140.7" y="94.5">blue_TX</text>
<text x="163.5" y="95.8">HW4</text>
<text x="263.9" y="90.7">电池</text>
<text x="15.7" y="100.9">PA4</text>
<text x="15.7" y="98.4">PA5</text>
<text x="65.8" y="98.4">HW4</text>
<text x="65.8" y="100.9">HW2</text>
<text x="140.7" y="99.6">blue_RX</text>
<text x="15.7" y="106">PA2</text>
<text x="15.7" y="103.4">PA3</text>
<text x="65.8" y="106">SYN_RXD</text>
<text x="65.8" y="103.4">SYN_TXD</text>
<text x="15.7" y="111.1">PA0</text>
<text x="15.7" y="108.5">PA1</text>
<text x="65.8" y="111.1">TRIG</text>
<text x="65.8" y="108.5">ECHO</text>
<text x="91.2" y="111.1">DX2002</text>
<text x="213.1" y="118.7">B+5V</text>
<text x="14.4" y="125">PB15</text>
<text x="65.8" y="125">K4</text>
<text x="213.1" y="123.8">BV-</text>
<text x="14.4" y="130.1">PB13</text>
<text x="14.4" y="127.6">PB14</text>
<text x="65.8" y="130.1">K2</text>
<text x="65.8" y="127.6">K3</text>
<text x="213.1" y="126.3">BV+</text>
<text x="14.4" y="132.6">PB12</text>
<text x="14.4" y="137.7">PB10</text>
<text x="14.4" y="135.2">PB11</text>
<text x="65.8" y="132.6">K1</text>
<text x="65.8" y="137.7">LD_RXD</text>
<text x="65.8" y="135.2">LD_TXD</text>
<text x="15.7" y="142.8">PB8</text>
<text x="15.7" y="140.3">PB9</text>
<text x="65.8" y="142.8">SCL</text>
<text x="65.8" y="140.3">SDA</text>
<text x="109" y="141.5">总电开关</text>
<text x="15.7" y="147.9">PB6</text>
<text x="15.7" y="145.3">PB7</text>
<text x="15.7" y="155.5">PB3</text>
<text x="15.7" y="153">PB4</text>
<text x="15.7" y="150.4">PB5</text>
<text x="15.7" y="160.6">PB0</text>
<text x="15.7" y="158">PB1</text>
<text x="65.8" y="160.6">TIM3_CH3</text>
<text x="65.8" y="158">TIM3_CH4</text>
<text x="14.2" y="179.6">PC14</text>
<text x="14.2" y="177.1">PC13</text>
<text x="14.2" y="182.2">PC15</text>
<text x="18.8" y="202.5">NRST</text>
</g>
<g font-size="2.3">
<text x="30.2" y="9.7">1</text>
<text x="33.3" y="10.7">PB12</text>
<text x="47.4" y="10.7">GND</text>
<text x="54.4" y="9.7">21</text>
<text x="30.2" y="12.2">2</text>
<text x="30.2" y="14.8">3</text>
<text x="30.2" y="17.3">4</text>
<text x="33.3" y="13.2">PB13</text>
<text x="33.3" y="15.8">PB14</text>
<text x="47.4" y="13.2">GND</text>
<text x="47.8" y="15.8">3.3V</text>
<text x="54.4" y="12.2">22</text>
<text x="54.4" y="14.8">23</text>
<text x="54.4" y="17.3">24</text>
<text x="110.1" y="14.8">1</text>
<text x="110.1" y="17.3">2</text>
<text x="112.4" y="16">1</text>
<text x="143.1" y="14.8">1</text>
<text x="143.1" y="17.3">2</text>
<text x="145.5" y="16">1</text>
<text x="237.7" y="17.1">6</text>
<text x="255.4" y="15.8">GND</text>
<text x="263.4" y="14.5">1</text>
<text x="30.2" y="19.9">5</text>
<text x="30.2" y="22.4">6</text>
<text x="33.3" y="18.3">PB15</text>
<text x="33.3" y="20.9">PA8</text>
<text x="33.3" y="23.4">PA9</text>
<text x="46.2" y="18.3">NRST</text>
<text x="46.9" y="20.9">PB11</text>
<text x="46.9" y="23.4">PB10</text>
<text x="54.4" y="19.8">25</text>
<text x="54.4" y="22.4">26</text>
<text x="110.1" y="19.9">3</text>
<text x="112.4" y="18.6">2</text>
<text x="112.4" y="21.1">3</text>
<text x="143.1" y="19.9">3</text>
<text x="145.5" y="18.6">2</text>
<text x="145.5" y="21.1">3</text>
<text x="180.2" y="23.7">Echo</text>
<text x="180.3" y="21.1">GND</text>
<text x="186.6" y="22.4">3</text>
<text x="186.6" y="19.9">4</text>
<text x="237.7" y="19.6">7</text>
<text x="237.7" y="22.2">8</text>
<text x="241.8" y="18.3">P1_7</text>
<text x="241.8" y="20.9">P1_6</text>
<text x="241.8" y="23.4">P1_5</text>
<text x="255.7" y="20.9">RXD</text>
<text x="263.4" y="19.6">2</text>
<text x="30.2" y="24.9">7</text>
<text x="30.2" y="27.5">8</text>
<text x="33.3" y="25.9">PA10</text>
<text x="33.3" y="28.5">PA11</text>
<text x="48.2" y="25.9">PB1</text>
<text x="48.2" y="28.5">PB0</text>
<text x="54.4" y="24.9">27</text>
<text x="54.4" y="27.5">28</text>
<text x="180.6" y="28.7">VDD</text>
<text x="181.5" y="26.2">Trig</text>
<text x="186.6" y="27.5">1</text>
<text x="186.6" y="24.9">2</text>
<text x="236.4" y="27.2">10</text>
<text x="236.4" y="29.8">11</text>
<text x="237.7" y="24.7">9</text>
<text x="241.8" y="26">P1_4</text>
<text x="241.8" y="28.5">P1_3</text>
<text x="255.9" y="26">TXD</text>
<text x="263.4" y="24.7">3</text>
<text x="263.4" y="29.8">4</text>
<text x="28.9" y="32.6">10</text>
<text x="28.9" y="35.1">11</text>
<text x="30.2" y="30">9</text>
<text x="33.3" y="31">PA12</text>
<text x="33.3" y="33.6">PA15</text>
<text x="48.2" y="31">PA7</text>
<text x="48.2" y="33.6">PA6</text>
<text x="54.4" y="30">29</text>
<text x="54.4" y="32.5">30</text>
<text x="54.4" y="35.1">31</text>
<text x="110.1" y="30">1</text>
<text x="110.1" y="32.6">2</text>
<text x="110.1" y="35.1">3</text>
<text x="112.4" y="31.3">1</text>
<text x="112.4" y="33.8">2</text>
<text x="143.1" y="30">1</text>
<text x="143.1" y="32.6">2</text>
<text x="143.1" y="35.1">3</text>
<text x="145.5" y="31.3">1</text>
<text x="145.5" y="33.8">2</text>
<text x="236.4" y="32.3">12</text>
<text x="236.4" y="34.9">13</text>
<text x="241.8" y="31">P1_2</text>
<text x="241.8" y="33.6">P1_1</text>
<text x="257.8" y="31">5V</text>
<text x="263.4" y="34.9">5</text>
<text x="28.9" y="37.6">12</text>
<text x="28.9" y="40.2">13</text>
<text x="33.3" y="36.1">PB3</text>
<text x="33.3" y="38.6">PB4</text>
<text x="33.3" y="41.2">PB5</text>
<text x="48.2" y="36.1">PA5</text>
<text x="48.2" y="38.6">PA4</text>
<text x="48.2" y="41.2">PA3</text>
<text x="54.4" y="37.6">32</text>
<text x="54.4" y="40.2">33</text>
<text x="112.4" y="36.4">3</text>
<text x="145.5" y="36.4">3</text>
<text x="241.8" y="36.1">P1_0</text>
<text x="255.8" y="36.1">3.3V</text>
<text x="28.9" y="42.7">14</text>
<text x="28.9" y="45.3">15</text>
<text x="28.9" y="47.8">16</text>
<text x="33.3" y="43.7">PB6</text>
<text x="33.3" y="46.3">PB7</text>
<text x="48.2" y="43.7">PA2</text>
<text x="48.2" y="46.3">PA1</text>
<text x="54.4" y="42.7">34</text>
<text x="54.4" y="45.2">35</text>
<text x="54.4" y="47.8">36</text>
<text x="114" y="46.3">四路PWM输出</text>
<text x="28.9" y="50.3">17</text>
<text x="28.9" y="52.9">18</text>
<text x="33.3" y="48.8">PB8</text>
<text x="33.3" y="51.3">PB9</text>
<text x="33.3" y="53.9">5V</text>
<text x="46.7" y="51.3">PC15</text>
<text x="46.7" y="53.9">PC14</text>
<text x="48.2" y="48.8">PA0</text>
<text x="54.4" y="50.3">37</text>
<text x="54.4" y="52.9">38</text>
<text x="199" y="52.9">1</text>
<text x="28.9" y="55.4">19</text>
<text x="28.9" y="58">20</text>
<text x="33.3" y="56.4">GND</text>
<text x="33.3" y="59">3.3V</text>
<text x="46.7" y="56.4">PC13</text>
<text x="47.8" y="59">3.3V</text>
<text x="54.4" y="55.4">39</text>
<text x="54.4" y="57.9">40</text>
<text x="107.2" y="56.4">SDA</text>
<text x="107.5" y="59">SCL</text>
<text x="199" y="55.4">2</text>
<text x="199" y="58">3</text>
<text x="201.3" y="54.1">VCC</text>
<text x="201.3" y="56.7">GND</text>
<text x="201.3" y="59.2">OUTPUT</text>
<text x="235.4" y="56.4">VCC</text>
<text x="235.4" y="59">RXD</text>
<text x="243.1" y="55.2">1</text>
<text x="243.1" y="57.7">2</text>
<text x="106.8" y="64.1">GND</text>
<text x="107.1" y="61.5">VCC</text>
<text x="199" y="65.6">1</text>
<text x="235.1" y="64.1">GND</text>
<text x="235.6" y="61.5">TXD</text>
<text x="243.1" y="60.3">3</text>
<text x="243.1" y="62.8">4</text>
<text x="243.1" y="65.3">5</text>
<text x="199" y="68.1">2</text>
<text x="199" y="70.7">3</text>
<text x="201.3" y="66.8">VCC</text>
<text x="201.3" y="69.4">GND</text>
<text x="201.3" y="71.9">OUTPUT</text>
<text x="237.2" y="66.6">BY</text>
<text x="199" y="77">1</text>
<text x="102.4" y="80.9" transform="rotate(-90 102.4 80.9)">9</text>
<text x="103.7" y="83.3" transform="rotate(-90 103.7 83.3)">9</text>
<text x="106.2" y="80.9" transform="rotate(-90 106.2 80.9)">8</text>
<text x="107.5" y="83.7" transform="rotate(-90 107.5 83.7)">D</text>
<text x="124.8" y="82.9">5</text>
<text x="199" y="79.5">2</text>
<text x="199" y="82.1">3</text>
<text x="201.3" y="78.3">VCC</text>
<text x="201.3" y="80.8">GND</text>
<text x="201.3" y="83.4">OUTPUT</text>
<text x="262.5" y="83.4">1</text>
<text x="119.3" y="84.1">PB5</text>
<text x="119.3" y="89.2">PB4</text>
<text x="124.8" y="87.9">4</text>
<text x="199" y="89.7">1</text>
<text x="262.5" y="85.9">2</text>
<text x="264.8" y="84.6">1</text>
<text x="264.8" y="87.2">2</text>
<text x="115.7" y="94.3">PB3/TX</text>
<text x="124.8" y="93">3</text>
<text x="199" y="92.2">2</text>
<text x="199" y="94.8">3</text>
<text x="201.3" y="91">VCC</text>
<text x="201.3" y="93.5">GND</text>
<text x="115.5" y="99.4">PB2/RX</text>
<text x="124.8" y="98.1">2</text>
<text x="186.4" y="100.9">红外阵列</text>
<text x="201.3" y="96.1">OUTPUT</text>
<text x="102.4" y="107.9" transform="rotate(-90 102.4 107.9)">6</text>
<text x="103.7" y="105.5" transform="rotate(-90 103.7 105.5)">A</text>
<text x="106.2" y="107.9" transform="rotate(-90 106.2 107.9)">7</text>
<text x="107.5" y="105.5" transform="rotate(-90 107.5 105.5)">B</text>
<text x="119.3" y="104.5">PB1</text>
<text x="124.8" y="103.2">1</text>
<text x="39.1" y="116.1">GPIOA</text>
<text x="170.7" y="115.3" transform="rotate(-90 170.7 115.3)">2</text>
<text x="174.6" y="116.5" transform="rotate(-90 174.6 116.5)">IN+</text>
<text x="187" y="116.1">OUT+</text>
<text x="190.4" y="118.7">B+</text>
<text x="196.1" y="119.2" transform="rotate(-90 196.1 119.2)">4</text>
<text x="196.1" y="116.6" transform="rotate(-90 196.1 116.6)">3</text>
<text x="191" y="123.8">B-</text>
<text x="196.1" y="124.2" transform="rotate(-90 196.1 124.2)">6</text>
<text x="196.1" y="121.7" transform="rotate(-90 196.1 121.7)">5</text>
<text x="104.5" y="131.6" transform="rotate(-90 104.5 131.6)">5</text>
<text x="107" y="131.1" transform="rotate(-90 107 131.1)">1</text>
<text x="112.1" y="131.1" transform="rotate(-90 112.1 131.1)">2</text>
<text x="117.2" y="131.1" transform="rotate(-90 117.2 131.1)">3</text>
<text x="119.7" y="131.6" transform="rotate(-90 119.7 131.6)">4</text>
<text x="170.7" y="126.8" transform="rotate(-90 170.7 126.8)">1</text>
<text x="174.6" y="128" transform="rotate(-90 174.6 128)">IN-</text>
<text x="187.6" y="126.3">OUT-</text>
<text x="39.1" y="165.7">GPIOB</text>
<text x="39.1" y="192.3">GPIOC</text>
</g>
<g font-size="2.3" fill="#000080">
<text x="111.5" y="12">右前脚</text>
<text x="144.5" y="12">右后脚</text>
<text x="241" y="12">LD3320语音识别模块</text>
<text x="66.6" y="17.4" transform="rotate(-90 66.6 17.4)">VCC</text>
<text x="95.4" y="24.7">+5V</text>
<text x="111.5" y="27.2">左前脚</text>
<text x="128.4" y="24.7">+5V</text>
<text x="144.5" y="27.2">左后脚</text>
<text x="173.7" y="34.9">超声波模块</text>
<text x="191.9" y="32.3">+5V</text>
<text x="274.9" y="32.3" transform="rotate(-90 274.9 32.3)">+5V</text>
<text x="95.4" y="39.9">+5V</text>
<text x="128.4" y="39.9">+5V</text>
<text x="233.4" y="52.6">SYN6628语音合成模块</text>
<text x="23.4" y="55.2" transform="rotate(-90 23.4 55.2)">+5V</text>
<text x="177.1" y="55.5" transform="rotate(-90 177.1 55.5)">VCC</text>
<text x="214.4" y="55.2">红外前</text>
<text x="254.6" y="57.7" transform="rotate(-90 254.6 57.7)">+5V</text>
<text x="21.4" y="62.8">VCC</text>
<text x="34" y="65.3">STM32F103C8T6</text>
<text x="121.7" y="67.9">VCC</text>
<text x="214.4" y="67.9">红外后</text>
<text x="214.4" y="79.3">红外左</text>
<text x="140.3" y="86" transform="rotate(-90 140.3 86)">VCC</text>
<text x="215.6" y="92">红外右</text>
<text x="110.7" y="137.7">+5VB+5V</text>
<text x="176.3" y="135.2">TP4056充电模块</text>
</g>
<text font-size="2.3" fill="#a00000" x="186" y="125.5" transform="rotate(-90 186 125.5)">TP 4056</text>
</svg>
